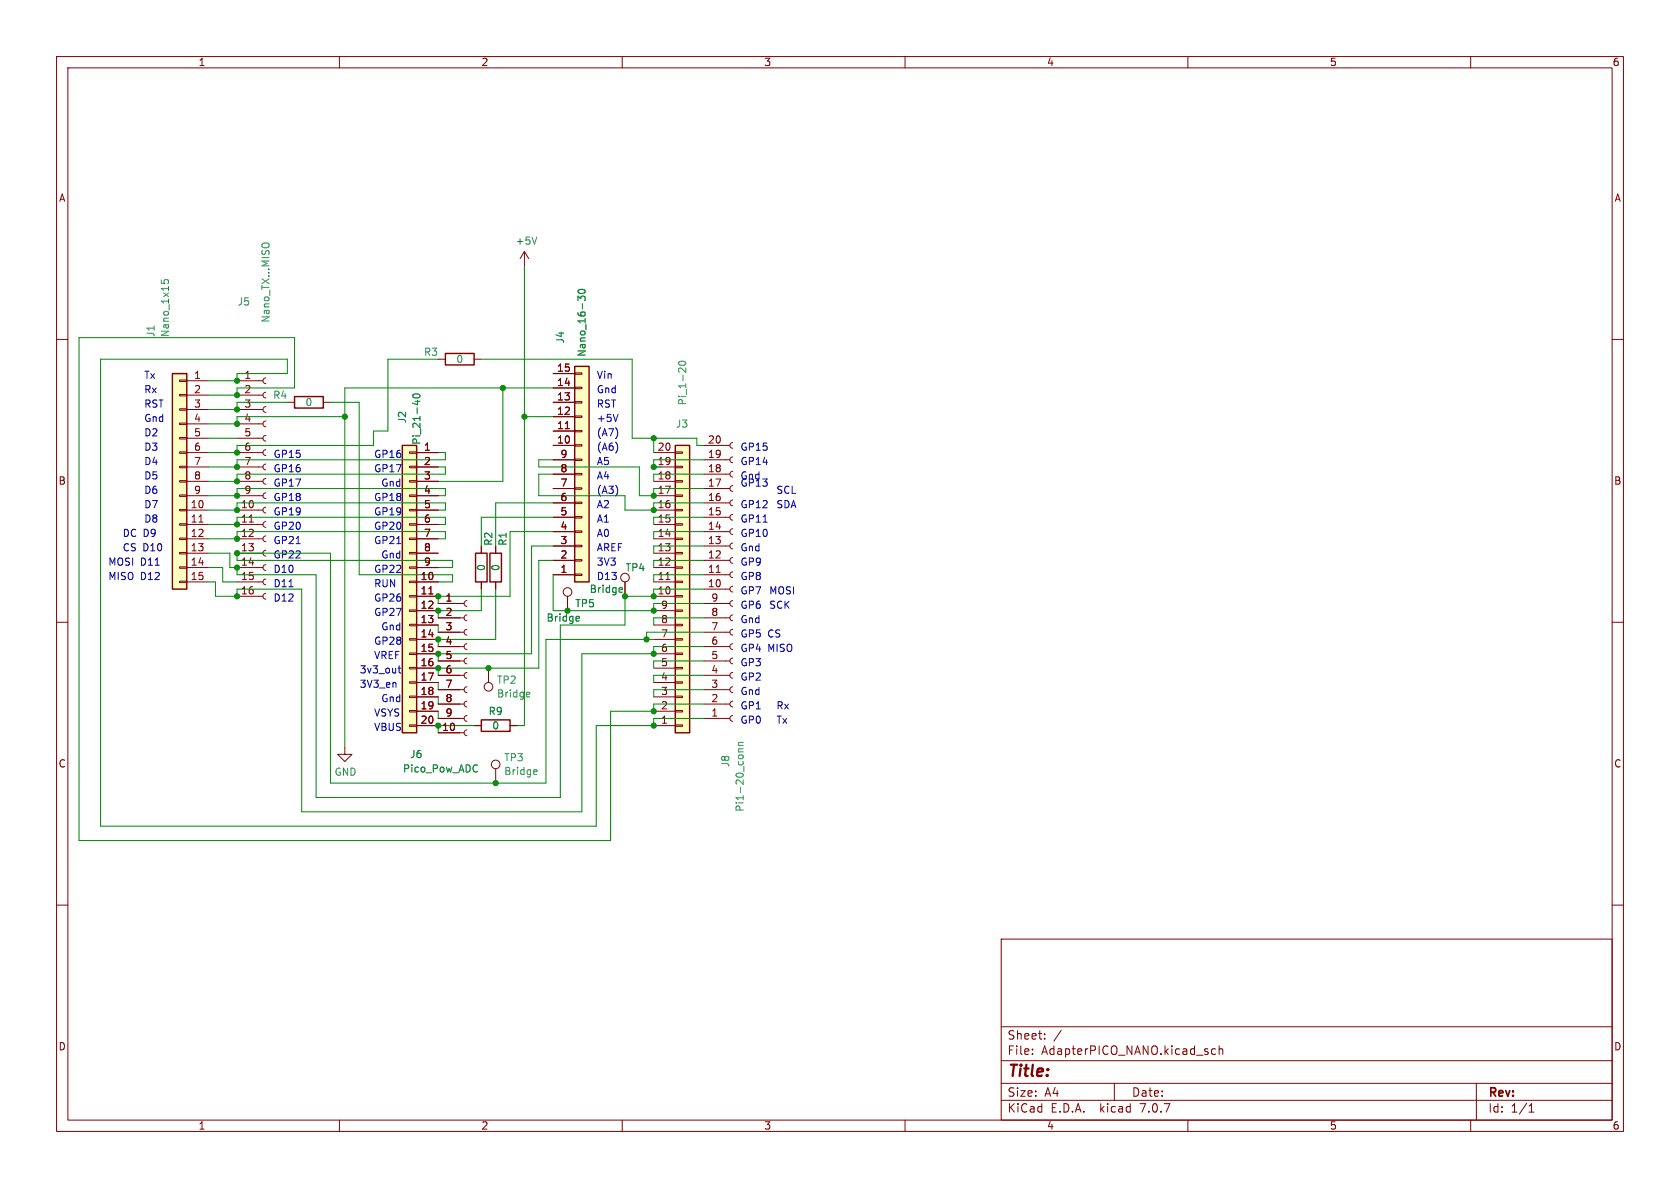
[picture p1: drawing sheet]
<svg xmlns="http://www.w3.org/2000/svg" width="297mm" height="210mm" viewBox="0 0 297 210" stroke-linecap="round" stroke-linejoin="round" font-family="sans-serif">
<g fill="none" stroke="#840000" stroke-width=".18">
<path d="M10 10h277v190h-277zM12 12h273v186h-273zM60 10v2M110 10v2M160 10v2M210 10v2M260 10v2M10 60h2M92.7 44.5l-.8 1.2M92.7 44.5v2.5M92.7 44.5l.8 1.2M285 60h2"/>
<path d="M31.7 79.9h1.3v.2h-1.3zM31.7 77.3h1.3v.3h-1.3zM31.7 74.8h1.3v.3h-1.3zM31.7 72.3h1.3v.2h-1.3zM31.7 69.7h1.3v.3h-1.3zM31.7 67.2h1.3v.2h-1.3zM33 67.3h3.8M33 69.9h3.8M33 72.4h3.8M33 74.9h3.8M33 77.5h3.8M41.9 67.3h4.6"/>
<path d="M41.9 69.9h4.6M41.9 72.4h4.6M41.9 74.9h4.6M41.9 77.5h4.6M47 79.5l-.4 .1-.1 .4 .1 .4 .4 .1M47 77l-.4 .1-.1 .4 .1 .3 .4 .2M47 74.4l-.4 .2-.1 .3 .1 .4 .4 .1M47 71.9l-.4 .1-.1 .4 .1 .3 .4 .2M47 69.3l-.4 .2-.1 .3 .1 .4 .4 .2M47 66.8l-.4 .1-.1 .4 .1 .4 .4 .1M50.8 71.1h1.3M57.1 71.1h1.3"/>
<path d="M72.4 79.9h1.3v.2h-1.3zM77.5 63.5h1.2M83.8 63.5h1.3M97.8 71.1h3.8M97.8 78.7h3.8M97.8 76.2h3.8M97.8 73.7h3.8M97.8 68.6h3.8M97.8 66h3.8M99.9 75.8h.8M101.6 65.9h1.3v.3h-1.3zM101.6 68.5h1.3v.2h-1.3z"/>
<path d="M101.6 71h1.3v.2h-1.3zM101.6 73.5h1.3v.3h-1.3zM101.6 76.1h1.3v.2h-1.3zM101.6 78.6h1.3v.3h-1.3zM119.4 79.9h1.2v.2h-1.2zM124.5 78.7h4.5M129.5 78.2l-.3 .2-.2 .3 .2 .4 .3 .1M31.7 97.7h1.3v.2h-1.3zM31.7 95.1h1.3v.3h-1.3zM31.7 92.6h1.3v.2h-1.3zM31.7 90h1.3v.3h-1.3zM31.7 87.5h1.3v.3h-1.3z"/>
<path d="M31.7 85h1.3v.2h-1.3zM31.7 82.4h1.3v.3h-1.3zM33 90.2h3.8M33 92.7h3.8M33 95.3h3.8M33 97.8h3.8M33 80h3.8M33 82.6h3.8M33 85.1h3.8M33 87.6h3.8M35.2 92.3h.7M41.9 90.2h4.6"/>
<path d="M41.9 92.7h4.6M41.9 95.3h4.6M41.9 97.8h4.6M41.9 80h4.6M41.9 82.6h4.6M41.9 85.1h4.6M41.9 87.6h4.6M44.1 92.3h.7M47 99.8l-.4 .2-.1 .3 .1 .4 .4 .1M47 97.3l-.4 .1-.1 .4 .1 .3 .4 .2M47 94.7l-.4 .2-.1 .3 .1 .4 .4 .2M47 92.2l-.4 .1-.1 .4 .1 .4 .4 .1"/>
<path d="M47 89.7l-.4 .1-.1 .4 .1 .3 .4 .2M47 87.1l-.4 .2-.1 .3 .1 .4 .4 .1M47 84.6l-.4 .1-.1 .4 .1 .3 .4 .2M47 82l-.4 .2-.1 .3 .1 .4 .4 .2M72.4 97.7h1.3v.2h-1.3zM72.4 95.1h1.3v.3h-1.3zM72.4 92.6h1.3v.2h-1.3zM72.4 90h1.3v.3h-1.3zM72.4 87.5h1.3v.3h-1.3zM72.4 85h1.3v.2h-1.3zM72.4 82.4h1.3v.3h-1.3zM73.7 90.2h3.8"/>
<path d="M73.7 92.7h3.8M73.7 95.3h3.8M73.7 97.8h3.8M73.7 80h3.8M73.7 82.6h3.8M73.7 85.1h3.8M73.7 87.6h3.8M85.1 96.5v1.3M87.6 96.5v1.3M97.8 99.1h3.8M97.8 96.5h3.8M97.8 94h3.8"/>
<path d="M97.8 91.4h3.8M97.8 88.9h3.8M97.8 86.4h3.8M97.8 83.8h3.8M97.8 81.3h3.8M101.6 81.2h1.3v.2h-1.3zM101.6 83.7h1.3v.2h-1.3zM101.6 86.2h1.3v.3h-1.3zM101.6 88.8h1.3v.2h-1.3zM101.6 91.3h1.3v.3h-1.3zM101.6 93.9h1.3v.2h-1.3zM101.6 96.4h1.3v.2h-1.3z"/>
<path d="M101.6 98.9h1.3v.3h-1.3zM115.6 90.2h3.8M115.6 92.7h3.8M115.6 95.3h3.8M115.6 97.8h3.8M115.6 80h3.8M115.6 82.6h3.8M115.6 85.1h3.8M115.6 87.6h3.8M119.4 82.4h1.2v.3h-1.2zM119.4 85h1.2v.2h-1.2zM119.4 87.5h1.2v.3h-1.2z"/>
<path d="M119.4 90h1.2v.3h-1.2zM119.4 92.6h1.2v.2h-1.2zM119.4 95.1h1.2v.3h-1.2zM119.4 97.7h1.2v.2h-1.2zM124.5 99.1h4.5M124.5 96.5h4.5M124.5 94h4.5M124.5 91.4h4.5M124.5 88.9h4.5M124.5 86.4h4.5M124.5 83.8h4.5M124.5 81.3h4.5"/>
<path d="M129.5 80.8l-.3 .1-.2 .4 .2 .3 .3 .2M129.5 83.3l-.3 .1-.2 .4 .2 .4 .3 .1M129.5 85.9l-.3 .1-.2 .3 .2 .4 .3 .2M129.5 88.4l-.3 .1-.2 .4 .2 .4 .3 .1M129.5 90.9l-.3 .2-.2 .3 .2 .4 .3 .1M129.5 93.5l-.3 .1-.2 .4 .2 .3 .3 .2M129.5 96l-.3 .1-.2 .4 .2 .4 .3 .1M129.5 98.6l-.3 .1-.2 .3 .2 .4 .3 .2M10 110h2M31.7 102.7h1.3v.3h-1.3zM31.7 100.2h1.3v.3h-1.3zM33 100.3h3.8"/>
<path d="M33 102.9h3.8M41.9 100.3h4.6M41.9 102.9h4.6M41.9 105.4h4.6M47 104.9l-.4 .1-.1 .4 .1 .4 .4 .1M47 102.4l-.4 .1-.1 .4 .1 .3 .4 .2M72.4 118h1.3v.2h-1.3zM72.4 115.4h1.3v.3h-1.3zM72.4 112.9h1.3v.3h-1.3zM72.4 110.4h1.3v.2h-1.3zM72.4 107.8h1.3v.3h-1.3zM72.4 105.3h1.3v.2h-1.3z"/>
<path d="M72.4 102.7h1.3v.3h-1.3zM72.4 100.2h1.3v.3h-1.3zM73.7 100.3h3.8M73.7 102.9h3.8M73.7 105.4h3.8M73.7 108h3.8M73.7 110.5h3.8M73.7 113h3.8M73.7 115.6h3.8M73.7 118.1h3.8M75.8 105h.7M77.5 119.4h4.5"/>
<path d="M77.5 116.8h4.5M77.5 114.3h4.5M77.5 111.8h4.5M77.5 109.2h4.5M77.5 106.7h4.5M82.5 118.9l-.3 .1-.2 .4 .2 .3 .3 .2M82.5 116.3l-.3 .2-.2 .3 .2 .4 .3 .1M82.5 113.8l-.3 .1-.2 .4 .2 .4 .3 .1M82.5 111.3l-.3 .1-.2 .3 .2 .4 .3 .2M82.5 108.7l-.3 .1-.2 .4 .2 .4 .3 .1M82.5 106.2l-.3 .1-.2 .4 .2 .3 .3 .2M85.1 102.9v1.2"/>
<path d="M86.4 118.1v2.6M87.6 102.9v1.2M97.8 101.6h3.8M100.3 105.4v2.6M101.6 101.5h1.3v.2h-1.3zM110.5 102.9v2.5M115.6 100.3h3.8M115.6 102.9h3.8M115.6 105.4h3.8M115.6 108h3.8M115.6 110.5h3.8M115.6 113h3.8"/>
<path d="M115.6 115.6h3.8M115.6 118.1h3.8M117.7 102.5h.7M119.4 100.2h1.2v.3h-1.2zM119.4 102.7h1.2v.3h-1.2zM119.4 105.3h1.2v.2h-1.2zM119.4 107.8h1.2v.3h-1.2zM119.4 110.4h1.2v.2h-1.2zM119.4 112.9h1.2v.3h-1.2zM119.4 115.4h1.2v.3h-1.2zM119.4 118h1.2v.2h-1.2zM124.5 119.4h4.5"/>
<path d="M124.5 116.8h4.5M124.5 114.3h4.5M124.5 111.8h4.5M124.5 109.2h4.5M124.5 106.7h4.5M124.5 101.6h4.5M124.5 104.1h4.5M126.6 101.2h.7M129.5 101.1l-.3 .1-.2 .4 .2 .4 .3 .1M129.5 103.6l-.3 .2-.2 .3 .2 .4 .3 .1M129.5 106.2l-.3 .1-.2 .4 .2 .3 .3 .2M129.5 108.7l-.3 .1-.2 .4 .2 .4 .3 .1"/>
<path d="M129.5 111.3l-.3 .1-.2 .3 .2 .4 .3 .2M129.5 113.8l-.3 .1-.2 .4 .2 .4 .3 .1M129.5 116.3l-.3 .2-.2 .3 .2 .4 .3 .1M129.5 118.9l-.3 .1-.2 .4 .2 .3 .3 .2M285 110h2M61 132.1v1.3h1.2l-1.2 1.2-1.3-1.2h1.3M72.4 128.1h1.3v.3h-1.3zM72.4 125.6h1.3v.3h-1.3zM72.4 123.1h1.3v.2h-1.3zM72.4 120.5h1.3v.3h-1.3zM73.7 128.3h3.8M73.7 120.7h3.8"/>
<path d="M73.7 123.2h3.8M73.7 125.7h3.8M77.5 129.5h4.5M77.5 127h4.5M77.5 124.5h4.5M77.5 121.9h4.5M82.5 129l-.3 .2-.2 .3 .2 .4 .3 .1M82.5 126.5l-.3 .1-.2 .4 .2 .4 .3 .1M82.5 124l-.3 .1-.2 .3 .2 .4 .3 .2M82.5 121.4l-.3 .1-.2 .4 .2 .4 .3 .1M83.8 128.3h1.3M87.6 135.9v2.5"/>
<path d="M90.2 128.3h1.2M115.6 128.3h3.8M115.6 120.7h3.8M115.6 123.2h3.8M115.6 125.7h3.8M119.4 120.5h1.2v.3h-1.2zM119.4 123.1h1.2v.2h-1.2zM119.4 125.6h1.2v.3h-1.2zM119.4 128.1h1.2v.3h-1.2zM124.5 127h4.5M124.5 124.5h4.5M124.5 121.9h4.5"/>
<path d="M129.5 121.4l-.3 .1-.2 .4 .2 .4 .3 .1M129.5 124l-.3 .1-.2 .3 .2 .4 .3 .2M129.5 126.5l-.3 .1-.2 .4 .2 .4 .3 .1M10 160h2M285 160h2M177 166h108v32h-108zM60 198v2M110 198v2M160 198v2M177 194.5h108M177 191.5h108M177 187.5h108"/>
<path d="M177 181.5h108M182.5 186.3v.1M182.5 185.5v.1M184.7 183.6v.1M184.7 182.8v.1M187.6 182.1l-1.3 2M197 191.5v3M210 198v2M214.2 186.1l.3 .3 .4-.1M214.9 185.5l-.4-.1-.3 .3M215.5 185.5l.2-.1 .4 .1 .1 .9M215.5 184.9v1.5"/>
<path d="M260 198v2M261 191.5v6.5M270.3 196.6h.9M270.3 195.5l.4-.4v1.5"/>
<circle cx="100.3" cy="104.6" r=".76"/>
<circle cx="110.5" cy="102.1" r=".76"/>
<circle cx="86.4" cy="121.4" r=".76"/>
<circle cx="87.6" cy="135.1" r=".76"/>
</g>
<path d="M30.5 66h2.5v38.1h-2.5zM52.1 70.1h5v2h-5zM71.1 78.7h2.6v50.8h-2.6zM78.7 62.5h5.1v2h-5.1zM101.6 64.8h2.5v38.1h-2.5zM119.4 78.7h2.5v50.8h-2.5zM84.1 97.8h2v5.1h-2zM86.6 97.8h2v5.1h-2zM85.1 127.3h5.1v2h-5.1z" fill="none" stroke="#840000" stroke-width=".25"/>
<g fill="none" stroke="#008484" stroke-width=".18">
<path d="M28.5 49.5v.6h.6l-.1-.1 .1-.5 .1-.1 .5 .1 .1 .2-.1 .4M46.4 43.1a.9 .9 0 0 1 1.1 0M94.9 41.9l-.4 1.3M102.2 51.3a.75 .75 0 0 1 1.2 .3 .72 .72 0 0 1-1.2-.1zM103.4 53v-.4l-.2-.2h-.4l-.1 .4-.5-.4v.7M73 69.8a.75 .75 0 0 1 1.2 .2 .72 .72 0 0 1-1.2-.1zM73.4 70.9h.8M73.8 70.8v.8M120 64a.75 .75 0 0 1 1.2 .3 .72 .72 0 0 1-1.2-.1zM120.1 65.1h.4M121.2 65.1v.7M102 109h.4v.3l-.6 .1"/>
<path d="M102.4 109.7l-.4 .1M109.6 103.9h.4l.1 .3-.6 .1M110 104.7h-.4M84.2 135.2l.2 .1M84.4 136.3l-.2 .2M93.3 122.4h.3l.1 .3-.6 .1M93.6 123.1l-.3 .1M94.5 136.1h.4v.3l-.6 .1M94.9 136.9h-.4M130.5 132.9h.9M130.5 131.8h.9M131.4 132.4h-.8l-.1 .3 .2 .2"/>
<path d="M131.4 131.2l-.8 .1-.1 .3 .2 .2"/>
</g>
<g fill="#ffffc2" stroke="#ffffc2" stroke-width=".18">
<path d="M30.5 66h2.5v38.1h-2.5z"/>
<path d="M71.1 78.7h2.6v50.8h-2.6z"/>
<path d="M119.4 78.7h2.5v50.8h-2.5z"/>
<path d="M101.6 64.8h2.5v38.1h-2.5z"/>
</g>
<path d="M109.3 73.2l-.5 1.3M52.4 96.1h.7M70.1 96.1h.8M134.9 92.3h.7M51.1 103.7h.7M70.4 118.1h.5M70.6 117.7v1.1l.3 .2" fill="none" stroke="#0000c2" stroke-width=".18"/>
<g fill="none" stroke="#008400" stroke-width=".18">
<path d="M92.7 47v81.3h-1.3M36.8 69.9h5.1v-1.3h10.2v-8.9h-38.1v88.9h93.9v-22.9h7.7v-1.2h8.9M36.8 67.3h5.1v-1.3h8.9v-2.5h-33v82.6h87.6v-17.8h10.2v-1.3h8.9M36.8 77.5h5.1M50.8 71.1h-8.9v1.3h-5.1M58.4 71.1h5.1v30.5h16.5v1.3h-2.5M61 73.7h-19.1v1.2h-5.1M77.5 63.5h-8.9v12.7h-2.6v2.5h-24.1v1.3h-5.1M85.1 63.5h26.7v14h11.4v1.2h1.3M88.9 68.6v16.5h-11.4M92.7 73.7h5.1M97.8 68.6h-36.8v63.5"/>
<path d="M115.6 77.5v2.5M36.8 87.6h5.1v-1.2h36.8v1.2h-1.2M36.8 90.2h5.1v-1.3h36.8v1.3h-1.2M36.8 92.7h5.1v-1.3h36.8v1.3h-1.2M36.8 95.3h5.1v-1.3h36.8v1.3h-1.2M36.8 97.8h3.8v2.5h1.3v1.3h14v39.4h43.2v-30.5h11.4v-5.1h5.1v-1.3h8.9M77.5 82.6h1.2v1.2h-36.8v1.3h-5.1M77.5 80h1.2v1.3h-36.8v1.3h-5.1M97.8 94h-7.6v11.4h-12.7v1.3M97.8 96.5h-3.8v19.1h-16.5v1.2M97.8 99.1h-2.6v19h-17.7v1.3M97.8 91.4h-12.7v5.1"/>
<path d="M97.8 88.9h-10.2v7.6M97.8 83.8h-2.6v3.8h15.3v2.6h5.1v-1.3h8.9M97.8 81.3h-2.6v1.3h17.8v5h2.6v-1.2h8.9M124.5 91.4h-8.9v1.3M124.5 99.1h-8.9v1.2M124.5 94h-8.9v1.3M124.5 81.3h-8.9v1.3h1.2M124.5 83.8h-8.9v1.3M124.5 96.5h-8.9v1.3M36.8 102.9h1.3v2.5h3.8v-1.3h11.4v39.4h49.6v-27.9h12.7v-1.3h8.9M36.8 100.3h2.6v2.6h2.5M77.5 100.3h2.5v-1.2h-38.1v-1.3h16.5v40.6h38.1v-25.4h19.1"/>
<path d="M77.5 110.5v1.3M85.1 104.1v3.9h-7.6v1.2M87.6 104.1v8.9h-10.1v1.3M97.8 101.6v6.4h17.8v-1.3h8.9M124.5 101.6h-8.9v1.3M124.5 119.4h-8.9v1.3M124.5 109.2h-8.9v1.3M124.5 116.8h-8.9v1.3M124.5 111.8h-10.2v1.2M77.5 120.7v1.2M77.5 123.2v1.3M77.5 125.7v1.3"/>
<path d="M83.8 128.3h-6.3v1.2M124.5 121.9h-8.9v1.3"/>
</g>
<g fill="#008400" stroke="#008400" stroke-width=".18">
<circle cx="41.9" cy="95.3" r=".46"/>
<circle cx="41.9" cy="105.4" r=".46"/>
<circle cx="41.9" cy="100.3" r=".46"/>
<circle cx="41.9" cy="87.6" r=".46"/>
<circle cx="41.9" cy="85.1" r=".46"/>
<circle cx="41.9" cy="82.6" r=".46"/>
<circle cx="41.9" cy="90.2" r=".46"/>
<circle cx="41.9" cy="80" r=".46"/>
<circle cx="41.9" cy="97.8" r=".46"/>
<circle cx="41.9" cy="67.3" r=".46"/>
<circle cx="41.9" cy="74.9" r=".46"/>
<circle cx="41.9" cy="72.4" r=".46"/>
<circle cx="41.9" cy="69.9" r=".46"/>
<circle cx="41.9" cy="92.7" r=".46"/>
<circle cx="61" cy="73.7" r=".46"/>
<circle cx="100.3" cy="108" r=".46"/>
<circle cx="77.5" cy="105.4" r=".46"/>
<circle cx="77.5" cy="108" r=".46"/>
<circle cx="77.5" cy="118.1" r=".46"/>
<circle cx="77.5" cy="115.6" r=".46"/>
<circle cx="77.5" cy="128.3" r=".46"/>
<circle cx="87.6" cy="138.4" r=".46"/>
<circle cx="115.6" cy="125.7" r=".46"/>
<circle cx="115.6" cy="128.3" r=".46"/>
<circle cx="77.5" cy="113" r=".46"/>
<circle cx="86.4" cy="118.1" r=".46"/>
<circle cx="115.6" cy="105.4" r=".46"/>
<circle cx="110.5" cy="105.4" r=".46"/>
<circle cx="114.3" cy="113" r=".46"/>
<circle cx="115.6" cy="115.6" r=".46"/>
<circle cx="115.6" cy="77.5" r=".46"/>
<circle cx="115.6" cy="90.2" r=".46"/>
<circle cx="115.6" cy="82.6" r=".46"/>
<circle cx="92.7" cy="73.7" r=".46"/>
<circle cx="88.9" cy="68.6" r=".46"/>
<circle cx="115.6" cy="87.6" r=".46"/>
<circle cx="115.6" cy="108" r=".46"/>
</g>
<text font-size="2.8" fill="#840000" x="178" y="190.9">Title:</text>
<g font-size="2.1" fill="#840000">
<text x="178" y="184">Sheet:</text>
<text x="178" y="186.7">File:</text>
<text x="184.1" y="186.7">AdapterPICO_NANO.kicad_sch</text>
<text x="178" y="196.9">KiCad</text>
<text x="178" y="194.1">Size:</text>
<text x="184.7" y="194.1">A4</text>
<text x="185.7" y="196.9">E.D.A.</text>
<text x="194.6" y="196.9">kicad</text>
<text x="200" y="194.1">Date:</text>
<text x="201.8" y="196.9">7.0.7</text>
<text x="263" y="194.3">Rev:</text>
<text x="263" y="196.9">Id:</text>
<text x="267.1" y="196.9">1/1</text>
</g>
<g font-size="1.8" fill="#840000">
<text x="35" y="11.9">1</text>
<text x="85" y="11.9">2</text>
<text x="135" y="11.9">3</text>
<text x="185" y="11.9">4</text>
<text x="235" y="11.9">5</text>
<text x="285" y="11.9">6</text>
<text x="10.3" y="35.9">A</text>
<text x="285.3" y="35.9">A</text>
<text x="98.4" y="65.8">15</text>
<text x="34.2" y="67.1">1</text>
<text x="34.2" y="69.6">2</text>
<text x="43.1" y="67.1">1</text>
<text x="43.1" y="69.6">2</text>
<text x="98.4" y="70.9">13</text>
<text x="98.4" y="68.3">14</text>
<text x="34.2" y="72.1">3</text>
<text x="34.2" y="74.7">4</text>
<text x="34.2" y="77.2">5</text>
<text x="43.1" y="72.1">3</text>
<text x="43.1" y="74.7">4</text>
<text x="43.1" y="77.2">5</text>
<text x="98.4" y="75.9">11</text>
<text x="98.4" y="73.4">12</text>
<text x="34.2" y="79.8">6</text>
<text x="34.2" y="82.3">7</text>
<text x="43.1" y="79.8">6</text>
<text x="43.1" y="82.3">7</text>
<text x="74.9" y="79.8">1</text>
<text x="74.9" y="82.3">2</text>
<text x="98.4" y="78.5">10</text>
<text x="99" y="83.6">8</text>
<text x="99" y="81">9</text>
<text x="116.2" y="82.3">19</text>
<text x="116.2" y="79.8">20</text>
<text x="125.1" y="83.6">18</text>
<text x="125.1" y="81">19</text>
<text x="125.1" y="78.5">20</text>
<text x="10.3" y="85.9">B</text>
<text x="33.6" y="89.9">10</text>
<text x="34.2" y="84.8">8</text>
<text x="34.2" y="87.4">9</text>
<text x="42.5" y="89.9">10</text>
<text x="43.1" y="84.8">8</text>
<text x="43.1" y="87.4">9</text>
<text x="74.9" y="84.8">3</text>
<text x="74.9" y="87.4">4</text>
<text x="74.9" y="89.9">5</text>
<text x="99" y="88.6">6</text>
<text x="99" y="86.1">7</text>
<text x="116.2" y="89.9">16</text>
<text x="116.2" y="87.4">17</text>
<text x="116.2" y="84.8">18</text>
<text x="125.1" y="88.6">16</text>
<text x="125.1" y="86.1">17</text>
<text x="285.3" y="85.9">B</text>
<text x="33.6" y="92.5">11</text>
<text x="33.6" y="95">12</text>
<text x="42.5" y="92.5">11</text>
<text x="42.5" y="95">12</text>
<text x="74.9" y="92.5">6</text>
<text x="74.9" y="95">7</text>
<text x="99" y="93.7">4</text>
<text x="99" y="91.2">5</text>
<text x="116.2" y="95">14</text>
<text x="116.2" y="92.5">15</text>
<text x="125.1" y="93.7">14</text>
<text x="125.1" y="91.2">15</text>
<text x="33.6" y="97.5">13</text>
<text x="33.6" y="100.1">14</text>
<text x="42.5" y="97.5">13</text>
<text x="42.5" y="100.1">14</text>
<text x="74.9" y="97.5">8</text>
<text x="74.9" y="100.1">9</text>
<text x="99" y="101.3">1</text>
<text x="99" y="98.8">2</text>
<text x="99" y="96.3">3</text>
<text x="116.2" y="100.1">12</text>
<text x="116.2" y="97.5">13</text>
<text x="125.1" y="101.3">11</text>
<text x="125.1" y="98.8">12</text>
<text x="125.1" y="96.3">13</text>
<text x="33.6" y="102.6">15</text>
<text x="42.5" y="102.6">15</text>
<text x="42.5" y="105.2">16</text>
<text x="74.3" y="102.6">10</text>
<text x="74.3" y="105.2">11</text>
<text x="74.3" y="107.7">12</text>
<text x="78.7" y="106.4">1</text>
<text x="116.2" y="105.2">10</text>
<text x="116.2" y="102.6">11</text>
<text x="116.8" y="107.7">9</text>
<text x="125.1" y="103.9">10</text>
<text x="125.7" y="106.4">9</text>
<text x="74.3" y="110.2">13</text>
<text x="74.3" y="112.8">14</text>
<text x="78.7" y="109">2</text>
<text x="78.7" y="111.5">3</text>
<text x="116.8" y="112.8">7</text>
<text x="116.8" y="110.2">8</text>
<text x="125.7" y="111.5">7</text>
<text x="125.7" y="109">8</text>
<text x="74.3" y="115.3">15</text>
<text x="74.3" y="117.9">16</text>
<text x="78.7" y="114">4</text>
<text x="78.7" y="116.6">5</text>
<text x="78.7" y="119.1">6</text>
<text x="116.8" y="117.9">5</text>
<text x="116.8" y="115.3">6</text>
<text x="125.7" y="119.1">4</text>
<text x="125.7" y="116.6">5</text>
<text x="125.7" y="114">6</text>
<text x="74.3" y="120.4">17</text>
<text x="74.3" y="122.9">18</text>
<text x="74.3" y="125.5">19</text>
<text x="78.7" y="121.7">7</text>
<text x="78.7" y="124.2">8</text>
<text x="116.8" y="125.5">2</text>
<text x="116.8" y="122.9">3</text>
<text x="116.8" y="120.4">4</text>
<text x="125.7" y="124.2">2</text>
<text x="125.7" y="121.7">3</text>
<text x="74.3" y="128">20</text>
<text x="78.1" y="129.3">10</text>
<text x="78.7" y="126.7">9</text>
<text x="116.8" y="128">1</text>
<text x="125.7" y="126.7">1</text>
<text x="10.3" y="135.9">C</text>
<text x="285.3" y="135.9">C</text>
<text x="10.3" y="185.9">D</text>
<text x="285.3" y="185.9">D</text>
<text x="35" y="199.9">1</text>
<text x="85" y="199.9">2</text>
<text x="135" y="199.9">3</text>
<text x="185" y="199.9">4</text>
<text x="235" y="199.9">5</text>
<text x="285" y="199.9">6</text>
</g>
<g font-size="1.8" fill="#008484">
<text x="91.1" y="43.5">+5V</text>
<text x="27.5" y="59.7" transform="rotate(-90 27.5 59.7)">J1</text>
<text x="30.1" y="59.7" transform="rotate(-90 30.1 59.7)">Nano_1x15</text>
<text x="41.9" y="54.2">J5</text>
<text x="47.9" y="57.1" transform="rotate(-90 47.9 57.1)">Nano_TX...MISO</text>
<text x="74.9" y="63.1">R3</text>
<text x="80.6" y="64.4">0</text>
<text x="99.9" y="60.8" transform="rotate(-90 99.9 60.8)">J4</text>
<text x="103.7" y="63.2" transform="rotate(-90 103.7 63.2)">Nano_16-30</text>
<text x="48.2" y="70.7">R4</text>
<text x="53.9" y="72">0</text>
<text x="121.5" y="71.8" transform="rotate(-90 121.5 71.8)">Pi_1-20</text>
<text x="72" y="74.9" transform="rotate(-90 72 74.9)">J2</text>
<text x="119.4" y="75.8">J3</text>
<text x="74.5" y="78.7" transform="rotate(-90 74.5 78.7)">Pi_21-40</text>
<text x="86" y="101" transform="rotate(-90 86 101)">0</text>
<text x="87.2" y="96.6" transform="rotate(-90 87.2 96.6)">R2</text>
<text x="88.5" y="101" transform="rotate(-90 88.5 101)">0</text>
<text x="89.8" y="96.6" transform="rotate(-90 89.8 96.6)">R1</text>
<text x="110.5" y="101.2">TP4</text>
<text x="101.6" y="107.5">TP5</text>
<text x="104.1" y="105">Bridge</text>
<text x="96.5" y="110.1">Bridge</text>
<text x="87.8" y="121.1">TP2</text>
<text x="87.8" y="123.5">Bridge</text>
<text x="86.3" y="126.6">R9</text>
<text x="86.9" y="129.1">0</text>
<text x="59.1" y="137.3">GND</text>
<text x="71.1" y="136.8">Pico_Pow_ADC</text>
<text x="72.4" y="134.2">J6</text>
<text x="89" y="134.8">TP3</text>
<text x="89" y="137.2">Bridge</text>
<text x="129.1" y="135.7" transform="rotate(-90 129.1 135.7)">J8</text>
<text x="131.7" y="143.6" transform="rotate(-90 131.7 143.6)">Pi1-20_conn</text>
</g>
<g font-size="1.8" fill="#0000c2">
<text x="25.4" y="69.6">Rx</text>
<text x="25.4" y="67.1">Tx</text>
<text x="105.4" y="67.1">Vin</text>
<text x="105.4" y="69.6">Gnd</text>
<text x="25.4" y="77.2">D2</text>
<text x="25.4" y="74.7">Gnd</text>
<text x="25.4" y="72.1">RST</text>
<text x="105.4" y="77.2">(A7)</text>
<text x="105.4" y="72.1">RST</text>
<text x="105.4" y="74.7">+5V</text>
<text x="25.4" y="79.8">D3</text>
<text x="25.4" y="82.3">D4</text>
<text x="48.3" y="83.6">GP16</text>
<text x="48.3" y="81">GP15</text>
<text x="66" y="81">GP16</text>
<text x="66" y="83.6">GP17</text>
<text x="105.4" y="79.8">(A6)</text>
<text x="105.4" y="82.3">A5</text>
<text x="130.8" y="79.8">GP15</text>
<text x="130.8" y="82.3">GP14</text>
<text x="25.4" y="89.9">D7</text>
<text x="25.4" y="87.4">D6</text>
<text x="25.4" y="84.8">D5</text>
<text x="48.3" y="88.7">GP18</text>
<text x="48.3" y="86.1">GP17</text>
<text x="66" y="88.7">GP18</text>
<text x="67.3" y="86.1">Gnd</text>
<text x="105.4" y="89.9">A2</text>
<text x="105.4" y="87.4">(A3)</text>
<text x="105.4" y="84.8">A4</text>
<text x="130.8" y="89.9">GP12</text>
<text x="130.8" y="84.8">Gnd</text>
<text x="130.8" y="86.1">GP13</text>
<text x="137.2" y="89.9">SDA</text>
<text x="137.2" y="87.4">SCL</text>
<text x="21.6" y="95">DC D9</text>
<text x="25.4" y="92.5">D8</text>
<text x="48.3" y="91.2">GP19</text>
<text x="48.3" y="93.7">GP20</text>
<text x="66" y="93.7">GP20</text>
<text x="66" y="91.2">GP19</text>
<text x="105.4" y="95">A0</text>
<text x="105.4" y="92.5">A1</text>
<text x="130.8" y="92.5">GP11</text>
<text x="130.8" y="95">GP10</text>
<text x="19" y="100.1">MOSI</text>
<text x="21.6" y="97.5">CS D10</text>
<text x="24.8" y="100.1">D11</text>
<text x="48.3" y="101.4">D10</text>
<text x="48.3" y="98.8">GP22</text>
<text x="48.3" y="96.3">GP21</text>
<text x="66" y="101.4">GP22</text>
<text x="66" y="96.3">GP21</text>
<text x="67.3" y="98.8">Gnd</text>
<text x="105.4" y="100.1">3V3</text>
<text x="105.4" y="97.5">AREF</text>
<text x="130.8" y="100.1">GP9</text>
<text x="130.8" y="97.5">Gnd</text>
<text x="19" y="102.6">MISO</text>
<text x="24.8" y="102.6">D12</text>
<text x="48.3" y="103.9">D11</text>
<text x="48.3" y="106.4">D12</text>
<text x="66" y="103.9">RUN</text>
<text x="66" y="106.4">GP26</text>
<text x="105.4" y="102.6">D13</text>
<text x="130.8" y="105.2">GP7</text>
<text x="130.8" y="102.6">GP8</text>
<text x="130.8" y="107.7">GP6</text>
<text x="135.9" y="105.2">MOSI</text>
<text x="135.9" y="107.7">SCK</text>
<text x="66" y="109">GP27</text>
<text x="67.3" y="111.5">Gnd</text>
<text x="130.8" y="112.8">GP5</text>
<text x="130.8" y="110.2">Gnd</text>
<text x="135.7" y="112.8">CS</text>
<text x="63.5" y="119.1">3v3_out</text>
<text x="66" y="114.1">GP28</text>
<text x="66" y="116.6">VREF</text>
<text x="130.8" y="115.3">GP4</text>
<text x="130.8" y="117.9">GP3</text>
<text x="135.7" y="115.3">MISO</text>
<text x="63.5" y="121.7">3V3_en</text>
<text x="67.3" y="124.2">Gnd</text>
<text x="130.8" y="120.4">GP2</text>
<text x="130.8" y="122.9">Gnd</text>
<text x="130.8" y="125.5">GP1</text>
<text x="137.2" y="125.5">Rx</text>
<text x="66" y="129.3">VBUS</text>
<text x="66" y="126.8">VSYS</text>
<text x="130.8" y="128">GP0</text>
<text x="137.2" y="128">Tx</text>
</g>
</svg>
